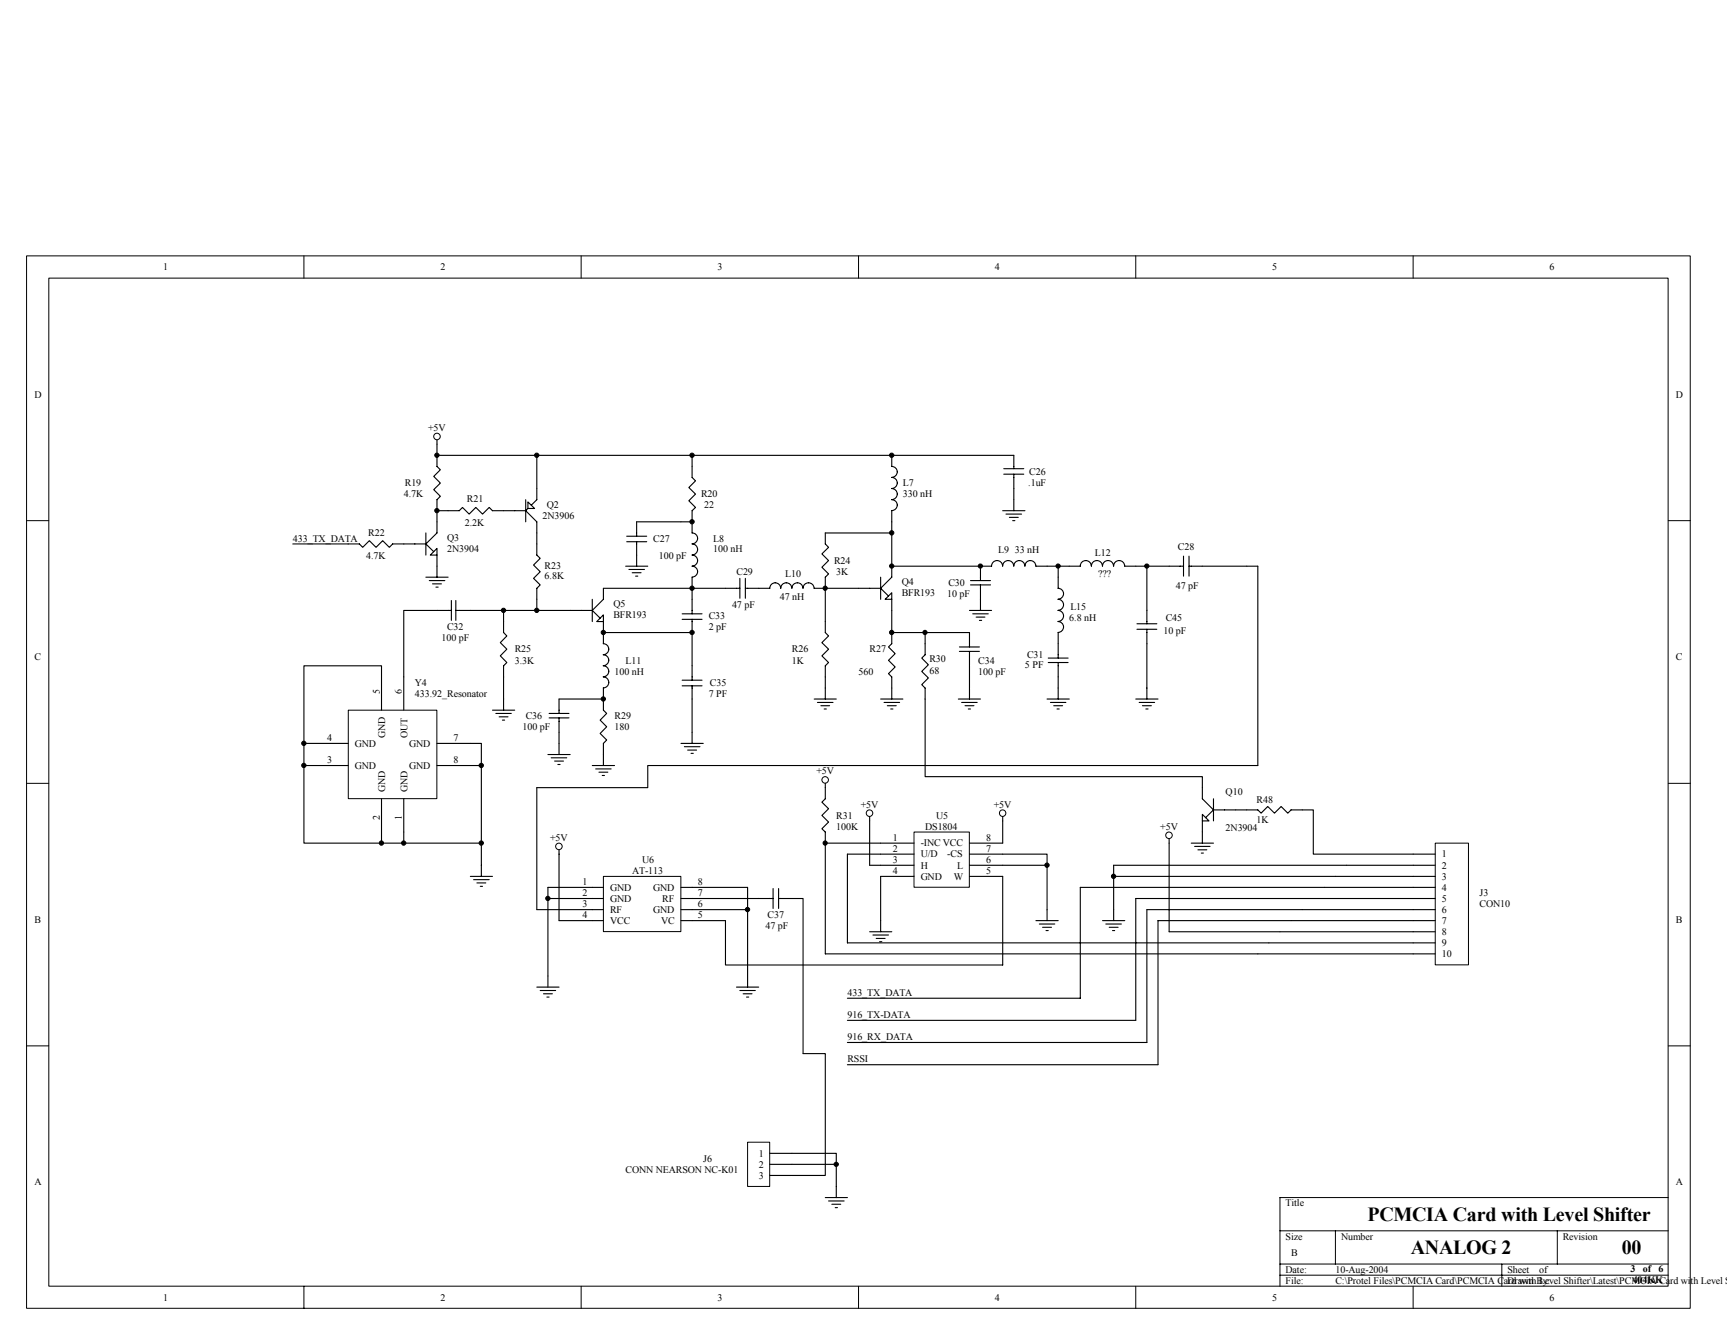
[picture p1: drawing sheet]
<svg xmlns="http://www.w3.org/2000/svg" width="279mm" height="216mm" viewBox="0 0 279 216" stroke-linecap="round" stroke-linejoin="round" font-family="sans-serif">
<g fill="none" stroke="#000" stroke-width=".16">
<path d="M4.3 41.4h269.2v170.2h-269.2zM7.9 45h262v163h-262zM49.2 41.4v3.6M94 41.4v3.6M138.9 41.4v3.6M183.7 41.4v3.6M228.6 41.4v3.6M4.3 84.2h3.6M269.9 84.2h3.6M4.3 126.7h3.6M269.9 126.7h3.6M4.3 169.1h3.6"/>
<path d="M269.9 169.1h3.6M207.1 199.1h62.8M216 199.1v5.3M251.9 199.1v5.3M269.9 193.7h-62.8v14.3M49.2 208v3.6M94 208v3.6M138.9 208v3.6M183.7 208v3.6M207.1 204.4h62.8M207.1 206.2h62.8M228.6 208v3.6"/>
<path d="M243 204.4v3.6"/>
</g>
<g fill="none" stroke="#000" stroke-width=".18">
<path d="M70.7 71.8v3.6l.5 .6-1 1 1 1.1-1 1.1 1 1.1-.5 .5v3.6M70.7 73.6h93.3v2.2M86.8 73.6v5.4M112 73.6v3.6l.5 .6-1.1 1 1.1 1.1-1.1 1.1 1.1 1.1-.5 .5v3.6a.88 .88 0 0 1 .9 .9 .88 .88 0 0 1-.9 .8M162.4 76.7h3.2M162.4 75.8h3.2M164 76.7v4.1M56.3 88h1.8l.6 .5 1.1-1.1 1 1.1 1.1-1.1 1.1 1.1 .5-.5h1.8M70.7 82.6h1.8M76.1 98.7h16.1M81.5 98.7v3.6l.5 .5-1.1 1.1 1.1 1.1-1.1 1.1 1.1 1-.5 .6v5.4M86.8 88v1.8l.6 .5-1.1 1.1 1.1 1.1-1.1 1 1.1 1.1-.6 .5v3.6"/>
<path d="M97.6 95.1h22.1M101.4 86.7h3.2M101.4 87.6h3.2M103 87.6v2.2M112 88a.89 .89 0 0 1 .9 .9 .89 .89 0 0 1-.9 .8 .9 .9 0 0 1 .9 .9 .9 .9 0 0 1-.9 .9M112 91.6a.88 .88 0 0 1 .9 .8 .88 .88 0 0 1-.9 .9M112 93.3v3.6M112 84.4h-9v2.3M119.7 93.5v3.3M120.6 95.1h2.1M120.6 93.5v3.3M133.5 86.2h10.8"/>
<path d="M138.9 95.1h-5.4v5.4M144.3 98.7v5.4l-.6 .5 1.1 1.1-1.1 1.1 1.1 1.1-1.1 1 .6 .6v1.8M144.3 84.4v7.2M201.7 91.6h1.8M88.8 116.1h3.3M88.8 115.4h3.3M90.4 116.1v4.1M97.6 102.3h14.4v5.4M97.6 113.1h-7.2v2.3M112 113.1v5.3M133.5 109.5v1.8M144.3 102.3h12.5v2.3"/>
<path d="M149.7 104.1v1.8l-.6 .5 1.1 1.1-1.1 1.1 1.1 1-1.1 1.1 .6 .6v1.8M155.2 105.3h3.3M155.2 104.6h3.3M156.8 105.3v6M86.8 127.4v19.7h9M133.5 127.4v1.8l-.5 .5 1 1.1-1 1.1 1 1-1 1.1 .5 .6v19.7h70M133.5 136.4h9M140.7 132.8v7.1h1.8M142.5 138.1h-5.4v14.4h68.2M162.2 139.9h7.2M162.2 132.8v3.6M189.1 136.4v14.3h18"/>
<path d="M217.8 139.9h-37.6v7.2M88.6 145.3h7.2M95.8 143.5h-7.2v14.3M112 143.5h8.9v14.3M112 145.3h13.1M112 147.1h8.9M125.1 143.7v3.2M126 145.3h2.1M126 143.7v3.2M142.5 141.7v7.2M162.2 141.7v14.4h-44.8v-7.2M180.2 141.7h35.8"/>
<path d="M208.9 148.9h-21.6v23.3h-50.2M210.7 147.1h-25.2v21.5h-48.4M212.5 145.3h-28.8v19.7h-46.6M214.3 143.5h-39.5v17.9h-37.7"/>
</g>
<g fill="#000" stroke="#000" stroke-width=".16">
<circle cx="70.7" cy="73.6" r=".35"/>
<circle cx="86.8" cy="73.6" r=".35"/>
<circle cx="70.7" cy="82.6" r=".35"/>
<circle cx="81.5" cy="98.7" r=".35"/>
<circle cx="86.8" cy="98.7" r=".35"/>
<circle cx="112" cy="95.1" r=".35"/>
<circle cx="112" cy="84.4" r=".35"/>
<circle cx="133.5" cy="95.1" r=".34"/>
<circle cx="144.3" cy="86.2" r=".35"/>
<circle cx="97.6" cy="113" r=".35"/>
<circle cx="144.3" cy="102.3" r=".35"/>
<circle cx="133.5" cy="136.3" r=".34"/>
<circle cx="88.6" cy="145.3" r=".35"/>
<circle cx="120.9" cy="147.1" r=".35"/>
<circle cx="180.2" cy="141.7" r=".35"/>
</g>
<path d="M97.6 141.8h12.6v8.9h-12.6z" fill="#fff"/>
<path d="M97.6 141.7h12.6v9h-12.6z" fill="none" stroke="#000" stroke-width=".16"/>
<path d="M95.8 143.5h1.8M95.8 145.3h1.8M95.8 147.1h1.8M95.8 148.9h1.8M110.2 143.5h1.8M110.2 145.3h1.8M110.2 147.1h1.8M110.2 148.9h1.8" fill="none" stroke="#000" stroke-width=".18"/>
<path d="M147.9 134.6h8.9v8.9h-8.9z" fill="#fff"/>
<path d="M147.9 134.6h8.9v8.9h-8.9z" fill="none" stroke="#000" stroke-width=".16"/>
<g fill="none" stroke="#000" stroke-width=".18">
<path d="M86.8 79v1.8l-.8 .9M144.3 73.6v1.8a.88 .88 0 0 1 .9 .9 .88 .88 0 0 1-.9 .9 .9 .9 0 0 1 .9 .9 .9 .9 0 0 1-.9 .9M144.3 79a.89 .89 0 0 1 .9 .9 .89 .89 0 0 1-.9 .9 .89 .89 0 0 1 .9 .9 .89 .89 0 0 1-.9 .9v1.8M47.4 88h8.9M65.3 88h3.6M68.9 93.3h3.6M68.9 86.2v3.6M69.4 93.9h2.6M70 94.4h1.4M70.5 95h.4M70.7 84.4v1.8l-1.8 1.8 1.3 1.2 .5-.5v1.1h-1.1l.6-.6M70.7 98.7h2.3"/>
<path d="M70.7 89.8v3.5M72.5 82.6h1.8l.5-.5 1.1 1 1.1-1 1.1 1 1-1 .6 .5h5.3M73 97.1v3.2M73.7 98.7h2.4M73.7 97.1v3.2M85 82.6l1.8 1.8v3.6M85 80.8v3.6M85.4 82.2v-1l1.1 1h-1.1l-.4 .4M92.2 98.7h3.6M95.8 96.9v3.6M97.6 95.1v1.8l-1.8 1.8 1.3 1.3 .5-.6v1.1h-1.1l.6-.5M101.2 91.6h3.6"/>
<path d="M101.7 92.1h2.6M102.3 92.6h1.4M102.8 93.2h.4M103 89.8v1.8M110.4 99.3h3.2M112 96.9v2.4M128.1 95.1a.9 .9 0 0 0-.9-.8 .9 .9 0 0 0-.9 .8 .88 .88 0 0 0-.9-.8 .88 .88 0 0 0-.9 .8h-1.8M128.1 95.1a.89 .89 0 0 1 .9-.8 .89 .89 0 0 1 .9 .8 .9 .9 0 0 1 .9-.8 .9 .9 0 0 1 .9 .8M133.5 86.2v1.8l.5 .5-1 1.1 1 1.1-1 1 1 1.1-.5 .5v1.8h-1.8M138.9 95.1h3.6M142.5 93.3v3.6M144.3 91.6v1.7l-1.8 1.8 1.2 1.3 .6-.5v1h-1.1l.5-.5"/>
<path d="M144.3 96.9v1.8M162.2 82.6h3.6M162.8 83.1h2.5M163.3 83.7h1.4M163.8 84.2h.4M164 80.8v1.8M79.7 114.9h3.6M80.2 115.4h2.5M80.8 115.9h1.4M81.3 116.5h.3M81.5 113.1v1.8M97.6 104.1a.89 .89 0 0 1 .9 .9 .89 .89 0 0 1-.9 .9 .89 .89 0 0 1 .9 .9 .89 .89 0 0 1-.9 .9 .9 .9 0 0 1 .9 .9 .9 .9 0 0 1-.9 .9"/>
<path d="M97.6 109.5a.89 .89 0 0 1 .9 .9 .89 .89 0 0 1-.9 .9M97.6 111.3v3.6l.5 .5-1 1.1 1 1-1 1.1 1 1.1-.5 .5v3.6M97.6 100.5v3.6M110.4 100.2h3.2M110.4 110h3.2M110.4 110.9h3.2M112 100.2v2.1M112 107.7v2.3M112 110.9v2.2M112 118.4v1.8M131.7 113.1h3.6M132.2 113.6h2.6"/>
<path d="M132.8 114.1h1.4M133.3 114.7h.4M133.5 100.5v1.8l.5 .5-1 1.1 1 1.1-1 1.1 1 1-.5 .6v1.8M133.5 111.3v1.8M142.5 113.1h3.6M143 113.6h2.5M143.6 114.1h1.4M144.1 114.7h.4M144.3 111.3v1.8M155 113.1h3.6M155.6 113.6h2.5M156.1 114.1h1.5"/>
<path d="M156.7 114.7h.3M156.8 111.3v1.8M88.6 122h3.6M89.2 122.6h2.5M89.7 123.1h1.5M90.3 123.6h.3M90.4 120.2v1.8M95.8 123.8h3.6M96.4 124.4h2.5M96.9 124.9h1.4M97.4 125.4h.4M110.2 120.2h3.6"/>
<path d="M110.7 120.8h2.5M111.3 121.3h1.4M111.8 121.8h.4M142.5 136.4h5.4M142.5 138.1h5.4M142.5 139.9h5.4M156.8 136.4h5.4M156.8 138.1h5.4M156.8 139.9h5.4M169.4 139.9v9M86.8 159.6h3.6M88.6 157.8v1.8"/>
<path d="M119.1 159.6h3.6M120.9 157.8v1.8M140.7 150.7h3.6M141.2 151.2h2.5M141.8 151.8h1.4M142.3 152.3h.4M142.5 141.7h5.4M142.5 148.9v1.8M156.8 141.7h5.4M167.6 148.9h3.6M168.1 149.4h2.5M168.7 150h1.4"/>
<path d="M169.2 150.5h.4M178.4 148.9h3.6M178.9 149.4h2.5M179.5 150h1.4M180 150.5h.3M180.2 147.1v1.8M87.4 160.2h2.5M87.9 160.7h1.5M88.5 161.2h.3M119.7 160.2h2.5M120.2 160.7h1.5M120.8 161.2h.3"/>
</g>
<g fill="#000" stroke="#000" stroke-width=".16">
<circle cx="112" cy="73.6" r=".35"/>
<circle cx="97.6" cy="102.3" r=".35"/>
<circle cx="112" cy="102.3" r=".35"/>
</g>
<path d="M56.4 114.9h14.3v14.3h-14.3z" fill="#fff"/>
<g fill="none" stroke="#000" stroke-width=".16">
<path d="M56.3 114.9h14.4v14.3h-14.4z"/>
<circle cx="70.7" cy="70.6" r=".53"/>
<circle cx="90.4" cy="136.9" r=".53"/>
<circle cx="133.5" cy="126.1" r=".53"/>
<circle cx="140.7" cy="131.5" r=".53"/>
<circle cx="162.2" cy="131.5" r=".53"/>
<circle cx="189.1" cy="135.1" r=".53"/>
</g>
<g fill="none" stroke="#000" stroke-width=".18">
<path d="M70.7 71.1v.7M70.7 98.7h-5.4v16.2M61.7 114.9v-7.2h-12.5v28.7h28.7v-16.2h-7.2M149.7 102.3v1.8M49.2 123.8h7.1M49.2 120.2h7.1M61.7 129.2v7.2M65.3 129.2v7.2M70.7 123.8h7.2M77.9 136.4v5.3M90.4 137.4v11.5h5.4M133.5 126.7v.7"/>
<path d="M140.7 132.1v.7M162.2 132.1v.7M189.1 135.6v.8M203.5 123.8h-98.7v3.6h-18M76.1 141.7h3.6M76.6 142.3h2.5M77.2 142.8h1.4M77.7 143.3h.4M112 148.9h5.4M128.1 145.3h1.8v25.1"/>
</g>
<g fill="#000" stroke="#000" stroke-width=".16">
<circle cx="144.3" cy="73.6" r=".35"/>
<circle cx="149.6" cy="102.3" r=".34"/>
<circle cx="49.2" cy="120.2" r=".35"/>
<circle cx="49.2" cy="123.8" r=".35"/>
<circle cx="61.7" cy="136.3" r=".35"/>
<circle cx="65.3" cy="136.3" r=".35"/>
<circle cx="77.9" cy="136.3" r=".35"/>
<circle cx="77.9" cy="123.8" r=".35"/>
</g>
<path d="M121 184.7h3.5v7.2h-3.5z" fill="#fff"/>
<path d="M120.9 184.7h3.6v7.2h-3.6z" fill="none" stroke="#000" stroke-width=".16"/>
<path d="M129.9 170.4h3.6v19.7h-9M124.5 188.3h10.8v5.4M124.5 186.5h10.8v1.8M133.5 193.7h3.6M134 194.2h2.6M134.6 194.8h1.4M135.1 195.3h.4" fill="none" stroke="#000" stroke-width=".18"/>
<circle cx="135.3" cy="188.3" r=".35" fill="#000" stroke="#000" stroke-width=".16"/>
<path d="M232.2 136.4h5.4v19.6h-5.4z" fill="#fff"/>
<path d="M232.2 136.4h5.4v19.6h-5.4z" fill="none" stroke="#000" stroke-width=".16"/>
<g fill="none" stroke="#000" stroke-width=".18">
<path d="M144.3 91.6h16.1M156.8 98.7h3.6M157 94.6h3.3M157 93.9h3.3M157.4 99.3h2.5M157.9 99.8h1.4M158.6 91.6v2.3M158.6 94.6v4.1M160.4 91.5a.89 .89 0 0 1 .9-.8 .89 .89 0 0 1 .9 .8M162.2 91.5a.89 .89 0 0 1 .9-.8 .89 .89 0 0 1 .9 .8 .9 .9 0 0 1 .9-.8 .9 .9 0 0 1 .9 .8M165.8 91.5a.88 .88 0 0 1 .9-.8 .88 .88 0 0 1 .9 .8M167.6 91.6h3.6v3.5"/>
<path d="M171.2 95.1a.88 .88 0 0 1 .9 .9 .88 .88 0 0 1-.9 .9 .9 .9 0 0 1 .9 .9 .9 .9 0 0 1-.9 .9M171.2 98.7a.89 .89 0 0 1 .9 .9 .89 .89 0 0 1-.9 .9 .89 .89 0 0 1 .9 .9 .89 .89 0 0 1-.9 .9M171.2 91.6h3.6M174.8 91.5a.89 .89 0 0 1 .9-.8 .89 .89 0 0 1 .9 .8M176.6 91.5a.89 .89 0 0 1 .9-.8 .89 .89 0 0 1 .9 .8 .9 .9 0 0 1 .8-.8 .9 .9 0 0 1 .9 .8M180.2 91.5a.89 .89 0 0 1 .9-.8 .89 .89 0 0 1 .8 .8M182 91.6h3.5v9.3M185.5 91.6h6M191.5 89.9v3.3M192.4 91.6h9.3M192.4 89.9v3.3M203.5 91.6v32.2"/>
<path d="M149.7 113.1v12.5h44.8v3.6l1.8 1.8-1.2 1.2-.6-.5v1.1h1.1l-.5-.6M158.5 100.3h.3M169.4 113.1h3.6M169.6 107.1h3.2M169.6 106.4h3.2M169.9 113.6h2.5M170.5 114.1h1.4M171 114.7h.4M171.2 102.3v4.1M171.2 107.1v6M183.7 113.1h3.6M183.9 101.8h3.3"/>
<path d="M183.9 100.9h3.3M184.3 113.6h2.5M184.8 114.1h1.5M185.4 114.7h.3M185.5 101.8v11.3M162.2 138.1h7.2v1.8M192.7 136.4h3.6M193.3 136.9h2.5M193.8 137.4h1.4M194.4 138h.3M194.5 132.8v3.6M196.3 131h7.2l.5 .5 1.1-1.1 1.1 1.1 1.1-1.1 1 1.1 .6-.5h3.6v7.1h19.7"/>
<path d="M196.3 129.2v3.6M217.8 139.9h14.4M203.5 154.3h28.7M205.3 152.5h26.9M207.1 150.7h25.1M208.9 148.9h23.3M210.7 147.1h21.5M212.5 145.3h19.7M214.3 143.5h17.9M216 141.7h16.2"/>
</g>
<g fill="#000" stroke="#000" stroke-width=".16">
<circle cx="144.3" cy="91.5" r=".35"/>
<circle cx="158.6" cy="91.5" r=".35"/>
<circle cx="171.2" cy="91.5" r=".35"/>
<circle cx="185.5" cy="91.5" r=".35"/>
<circle cx="169.4" cy="139.9" r=".35"/>
</g>
<g font-size="3.2">
<text x="221.3" y="197.5">PCMCIA Card with Level Shifter</text>
<text x="228.3" y="202.8">ANALOG 2</text>
<text x="262.4" y="202.8">00</text>
</g>
<g font-size="1.6">
<text x="26.4" y="43.7">1</text>
<text x="71.2" y="43.7">2</text>
<text x="116.1" y="43.7">3</text>
<text x="161" y="43.7">4</text>
<text x="205.8" y="43.7">5</text>
<text x="250.7" y="43.7">6</text>
<text x="5.6" y="64.3">D</text>
<text x="271.1" y="64.3">D</text>
<text x="69.3" y="69.7">+5V</text>
<text x="166.5" y="76.9">C26</text>
<text x="65.3" y="80.4">4.7K</text>
<text x="65.5" y="78.6">R19</text>
<text x="75.5" y="81.2">R21</text>
<text x="88.5" y="82.2">Q2</text>
<text x="113.4" y="80.4">R20</text>
<text x="113.9" y="82.2">22</text>
<text x="146.1" y="78.6">L7</text>
<text x="146.1" y="80.4">330 nH</text>
<text x="166.3" y="78.6">.1uF</text>
<text x="47.4" y="87.6">433_TX_DATA</text>
<text x="59.6" y="86.7">R22</text>
<text x="72.3" y="87.4">Q3</text>
<text x="72.3" y="89.2">2N3904</text>
<text x="75.2" y="85.1">2.2K</text>
<text x="87.8" y="84">2N3906</text>
<text x="105.7" y="87.6">C27</text>
<text x="115.4" y="87.6">L8</text>
<text x="115.4" y="89.2">100 nH</text>
<text x="161.5" y="89.4">L9 33 nH</text>
<text x="177.1" y="89.9">L12</text>
<text x="190.6" y="89">C28</text>
<text x="59.2" y="90.5">4.7K</text>
<text x="88.1" y="92.1">R23</text>
<text x="88.1" y="93.7">6.8K</text>
<text x="106.6" y="90.5">100 pF</text>
<text x="119.1" y="93">C29</text>
<text x="127" y="93.3">L10</text>
<text x="134.9" y="91.2">R24</text>
<text x="135.3" y="93">3K</text>
<text x="145.9" y="94.6">Q4</text>
<text x="153.4" y="94.8">C30</text>
<text x="177.7" y="93.3">???</text>
<text x="190.2" y="95.3">47 pF</text>
<text x="72.3" y="101.9">C32</text>
<text x="99.2" y="98.2">Q5</text>
<text x="99.2" y="100">BFR193</text>
<text x="114.7" y="100.1">C33</text>
<text x="114.7" y="101.9">2 pF</text>
<text x="118.4" y="98.3">47 pF</text>
<text x="126.2" y="97.1">47 nH</text>
<text x="145.9" y="96.4">BFR193</text>
<text x="153.2" y="96.6">10 pF</text>
<text x="173" y="100.5">6.8 nH</text>
<text x="173.2" y="98.7">L15</text>
<text x="188.6" y="100.5">C45</text>
<text x="5.6" y="106.8">C</text>
<text x="71.4" y="103.7">100 pF</text>
<text x="83.3" y="105.5">R25</text>
<text x="83.3" y="107.3">3.3K</text>
<text x="101.2" y="107.3">L11</text>
<text x="128.1" y="105.5">R26</text>
<text x="128.1" y="107.3">1K</text>
<text x="140.7" y="105.5">R27</text>
<text x="150.4" y="107.1">R30</text>
<text x="158.3" y="107.3">C34</text>
<text x="166.2" y="106.4">C31</text>
<text x="188.2" y="102.5">10 pF</text>
<text x="271.1" y="106.8">C</text>
<text x="61.4" y="112.2" transform="rotate(-90 61.4 112.2)">5</text>
<text x="65" y="112.2" transform="rotate(-90 65 112.2)">6</text>
<text x="67.1" y="110.9">Y4</text>
<text x="67.1" y="112.7">433.92_Resonator</text>
<text x="99.4" y="109.1">100 nH</text>
<text x="114.7" y="112.7">7 PF</text>
<text x="114.9" y="110.9">C35</text>
<text x="138.9" y="109.1">560</text>
<text x="150.4" y="108.9">68</text>
<text x="158.3" y="109.1">100 pF</text>
<text x="165.8" y="108">5 PF</text>
<text x="52.9" y="119.8">4</text>
<text x="62.3" y="119.3" transform="rotate(-90 62.3 119.3)">GND</text>
<text x="65.9" y="119.3" transform="rotate(-90 65.9 119.3)">OUT</text>
<text x="73.4" y="119.8">7</text>
<text x="84.5" y="118.1">100 pF</text>
<text x="85" y="116.3">C36</text>
<text x="99.4" y="116.3">R29</text>
<text x="99.4" y="118.1">180</text>
<text x="52.9" y="123.4">3</text>
<text x="57.4" y="124.3">GND</text>
<text x="57.4" y="120.8">GND</text>
<text x="66.2" y="120.8">GND</text>
<text x="66.2" y="124.3">GND</text>
<text x="73.4" y="123.4">8</text>
<text x="132.1" y="125.2">+5V</text>
<text x="62.3" y="128.1" transform="rotate(-90 62.3 128.1)">GND</text>
<text x="65.9" y="128.1" transform="rotate(-90 65.9 128.1)">GND</text>
<text x="139.3" y="130.6">+5V</text>
<text x="160.8" y="130.6">+5V</text>
<text x="198.3" y="128.6">Q10</text>
<text x="203.3" y="129.9">R48</text>
<text x="61.4" y="132.6" transform="rotate(-90 61.4 132.6)">2</text>
<text x="65" y="132.6" transform="rotate(-90 65 132.6)">1</text>
<text x="89" y="136">+5V</text>
<text x="135.3" y="132.4">R31</text>
<text x="135.3" y="134.2">100K</text>
<text x="144.5" y="136">1</text>
<text x="144.5" y="137.8">2</text>
<text x="148.9" y="136.9">-INC VCC</text>
<text x="149.7" y="134.2">DS1804</text>
<text x="151.4" y="132.4">U5</text>
<text x="159.5" y="136">8</text>
<text x="159.5" y="137.8">7</text>
<text x="187.7" y="134.2">+5V</text>
<text x="198.3" y="134.4">2N3904</text>
<text x="203.3" y="133.1">1K</text>
<text x="94.2" y="143.2">1</text>
<text x="102.3" y="141.4">AT-113</text>
<text x="103.9" y="139.6">U6</text>
<text x="112.9" y="143.2">8</text>
<text x="144.5" y="139.6">3</text>
<text x="144.5" y="141.4">4</text>
<text x="148.9" y="138.7">U/D</text>
<text x="148.9" y="140.5">H</text>
<text x="148.9" y="142.2">GND</text>
<text x="153.2" y="138.7">-CS</text>
<text x="154.3" y="142.2">W</text>
<text x="154.9" y="140.5">L</text>
<text x="159.5" y="139.6">6</text>
<text x="159.5" y="141.4">5</text>
<text x="233.3" y="138.7">1</text>
<text x="233.3" y="140.5">2</text>
<text x="233.3" y="142.2">3</text>
<text x="5.6" y="149.2">B</text>
<text x="94.2" y="144.9">2</text>
<text x="94.2" y="146.7">3</text>
<text x="94.2" y="148.5">4</text>
<text x="98.7" y="144">GND</text>
<text x="98.7" y="145.8">GND</text>
<text x="98.7" y="147.6">RF</text>
<text x="98.7" y="149.4">VCC</text>
<text x="105.7" y="147.6">GND</text>
<text x="105.7" y="144">GND</text>
<text x="107" y="149.4">VC</text>
<text x="107.1" y="145.8">RF</text>
<text x="112.9" y="144.9">7</text>
<text x="112.9" y="148.5">5</text>
<text x="112.9" y="146.7">6</text>
<text x="124.2" y="148.5">C37</text>
<text x="233.3" y="144">4</text>
<text x="233.3" y="145.8">5</text>
<text x="233.3" y="147.6">6</text>
<text x="233.3" y="149.4">7</text>
<text x="239.4" y="144.9">J3</text>
<text x="239.4" y="146.7">CON10</text>
<text x="271.1" y="149.2">B</text>
<text x="123.8" y="150.3">47 pF</text>
<text x="233.3" y="151.2">8</text>
<text x="233.3" y="153">9</text>
<text x="233.3" y="154.8">10</text>
<text x="137.1" y="161.1">433_TX_DATA</text>
<text x="137.1" y="164.6">916_TX-DATA</text>
<text x="137.1" y="171.8">RSSI</text>
<text x="137.1" y="168.2">916_RX_DATA</text>
<text x="5.6" y="191.7">A</text>
<text x="101.2" y="189.7">CONN NEARSON NC-K01</text>
<text x="113.8" y="187.9">J6</text>
<text x="122.7" y="187">1</text>
<text x="122.7" y="188.8">2</text>
<text x="122.7" y="190.6">3</text>
<text x="271.1" y="191.7">A</text>
<text x="208" y="195.1">Title</text>
<text x="208" y="200.5">Size</text>
<text x="208.9" y="203.2">B</text>
<text x="217" y="200.5">Number</text>
<text x="252.8" y="200.5">Revision</text>
<text x="208" y="205.8">Date:</text>
<text x="208" y="207.6">File:</text>
<text x="216" y="205.8">10-Aug-2004</text>
<text x="216.1" y="207.6">C:\Protel Files\PCMCIA Card\PCMCIA Card with Level Shifter\Latest\PCMCIA Card with Level S</text>
<text x="243.9" y="207.6">Drawn By:</text>
<text x="243.9" y="205.8">Sheet</text>
<text x="249" y="205.8">of</text>
<text x="263.8" y="205.7">3</text>
<text x="264.1" y="207.5">404KK</text>
<text x="265.8" y="205.7">of 6</text>
<text x="26.4" y="210.3">1</text>
<text x="71.2" y="210.3">2</text>
<text x="116.1" y="210.3">3</text>
<text x="161" y="210.3">4</text>
<text x="205.8" y="210.3">5</text>
<text x="250.7" y="210.3">6</text>
</g>
</svg>
